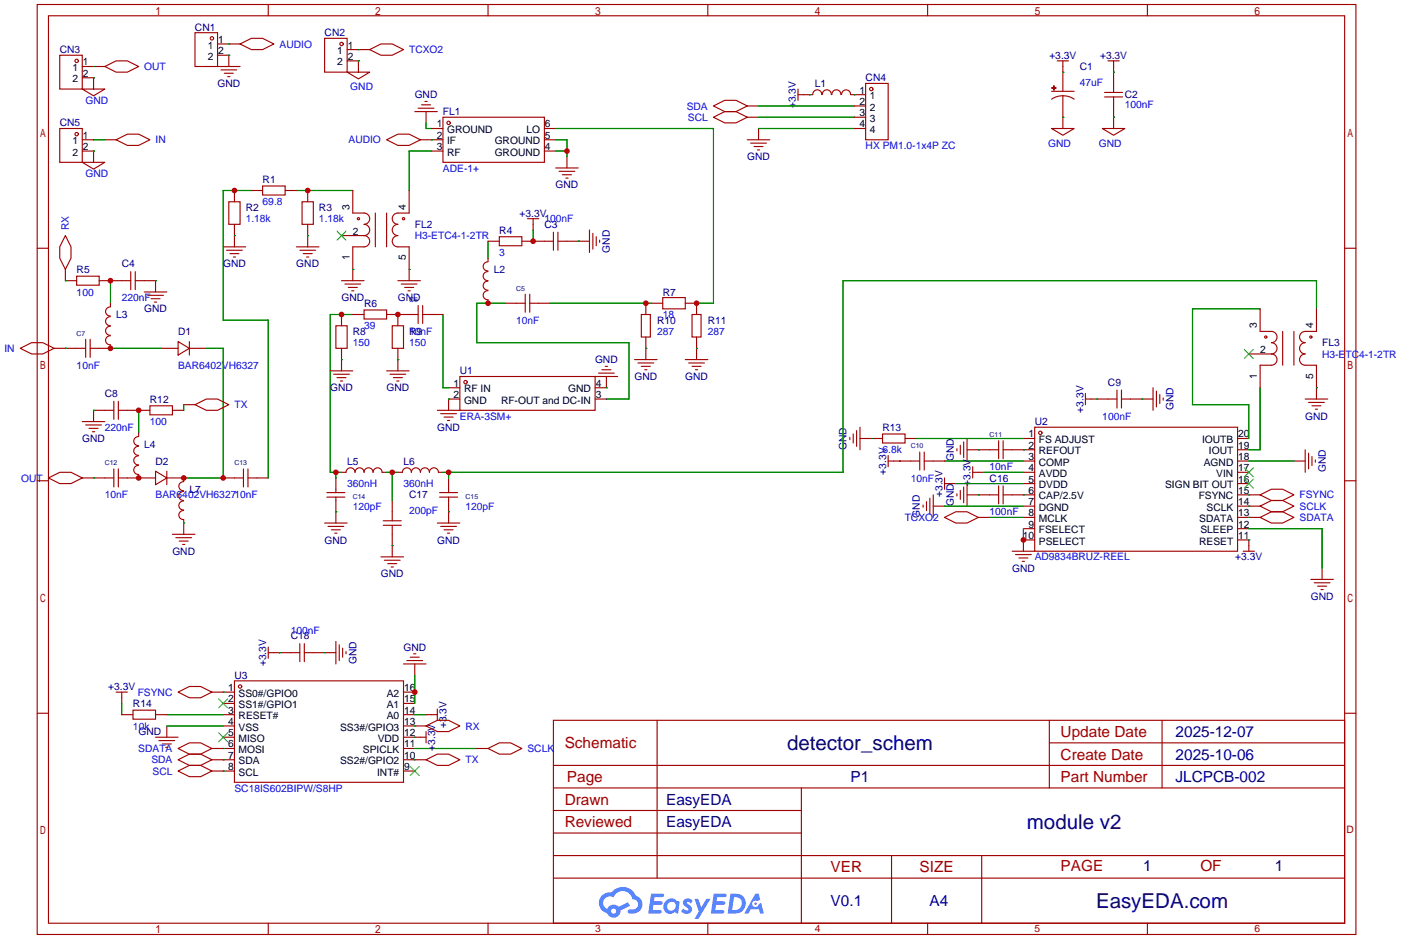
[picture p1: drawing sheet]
<svg xmlns="http://www.w3.org/2000/svg" width="316mm" height="212mm" viewBox="0 0 316 212" stroke-linecap="round" stroke-linejoin="round" font-family="sans-serif">
<g fill="none" stroke="#a10000" stroke-width=".25">
<path d="M8.4 1h297.2v209.6h-297.2zM10.9 3.6h292.1v204.4h-292.1zM60.5 1v2.6M110 1v2.6M159.5 1v2.6M209 1v2.6M258.6 1v2.6M8.4 55.9h2.5M303 55.9h2.6M8.4 108.3h2.5M303 108.3h2.6M8.4 160.7h2.5"/>
<path d="M124.7 162.3h178.3v45.7h-178.3zM124.7 177.5h178.3M124.7 172.5h178.3M148.1 162.3v35.6M180.6 177.5v30.5M236.5 162.3v15.2M236.5 167.4h66.5M261.9 162.3v15.2M303 160.7h2.6M124.7 182.6h55.9M124.7 197.9h178.3M124.7 192.8h178.3"/>
<path d="M124.7 187.7h55.9M200.9 192.8v15.2M221.2 192.8v15.2M60.5 208v2.6M110 208v2.6M159.5 208v2.6M209 208v2.6M258.6 208v2.6"/>
</g>
<g fill="#5487ff">
<path d="M154.2 202.7a1.3 1.3 0 0 1 1.9 .3l-.4 .6a.54 .54 0 0 0-1-.2l.2 .2a1.28 1.28 0 0 1 .8 2 1.53 1.53 0 0 1-2.2-.3l.5-.6 .8 .5a.31 .31 0 0 0 .3-.3 .31 .31 0 0 0-.2-.4 1.12 1.12 0 0 1-.7-1.8z"/>
<path d="M156.5 202.5h.8l.7 2 1.2-2h.9l-2.7 4.6h-.9l1-1.7z"/>
<path d="M146.7 201.4h2.3a.46 .46 0 0 1 .5 0 .46 .46 0 0 1 .1 .6l-.3 .1-1.8 .1-.1 .9h1.6a.4 .4 0 0 1 .3 .4 .4 .4 0 0 1-.4 .4h-1.6l-.2 1.2h1.4a.46 .46 0 0 1 .5 0 .46 .46 0 0 1 .1 .5l-.4 .2h-2.6z"/>
<path d="M160.8 201.4h2.3a.47 .47 0 0 1 .5 0 .47 .47 0 0 1 .1 .6l-.3 .1-1.8 .1-.1 .9h1.6a.4 .4 0 0 1 .4 .4 .4 .4 0 0 1-.5 .4h-1.6l-.2 1.2h1.4a.46 .46 0 0 1 .5 0 .46 .46 0 0 1 .1 .5l-.4 .2h-2.6z"/>
<path d="M170.2 201.4h.8l.3 1.3-.6 .4a.75 .75 0 0 0-1.1 .3 .75 .75 0 0 0 .5 1 .75 .75 0 0 0 .9-.7l.5-.2 .6 2.3h-.8l-.3-.9h-1.8l-.5 .9h-1z"/>
<path d="M164.6 201.4l-.6 4.4h1.4a2.27 2.27 0 0 0 2.7-2.2 2.27 2.27 0 0 0-2.7-2.2zM165.4 202.1a1.5 1.5 0 0 1 1.8 1.6 1.5 1.5 0 0 1-1.9 1.4h-.3z"/>
<path d="M150.1 203a1.6 1.6 0 0 0-.4 2.3 1.6 1.6 0 0 0 2.3 .2l.8 .3 .3-2.4-.1-.3-.5-.1a1.58 1.58 0 0 0-2.4 0zM150.7 203.5a.98 .98 0 0 1 1.6 .4 .98 .98 0 0 1-1.1 1.3 .94 .94 0 0 1-.9-.7 .94 .94 0 0 1 .4-1z"/>
<path d="M135.7 201.8a2.37 2.37 0 0 0 1.1 4 1.54 1.54 0 0 0 1.8 1 1.54 1.54 0 0 0 1.2-1.6l2.2-1.1-.5-.8-2.1 1a1.57 1.57 0 0 0-2.6 .5 1.5 1.5 0 0 1-.7-2.1 1.5 1.5 0 0 1 2.2-.5 2.23 2.23 0 0 1 2.3-1.4 2.23 2.23 0 0 1 1.9 1.8 1.16 1.16 0 0 1 1.3 1.1 1.16 1.16 0 0 1-1.1 1.2h-.7a.47 .47 0 0 0-.5 .4 .47 .47 0 0 0 .4 .5 2.14 2.14 0 0 0 2.7-1.3 2.14 2.14 0 0 0-1.3-2.7 3.2 3.2 0 0 0-5.5-.7l-1.1 .1zM137.7 205.3a.6 .6 0 0 1 1.2 0 .6 .6 0 0 1-1.2 0z"/>
<circle cx="170.3" cy="203.6" r=".28"/>
</g>
<g fill="none" stroke="#a10000" stroke-width=".25">
<path d="M13.5 12.4h5v7.7h-5zM18.5 15h5.1M18.5 17.5h2.6M21.1 17.5h.1M21.1 17.5v2.6M23.6 15l2.6-1.3h2.5l2.5 1.3-2.5 1.3h-2.5zM43.9 7.4h5.1v7.6h-5.1zM49 12.4h2.6v2.6M49 15h5.1M49 9.9h5.1M49.8 15.7h3.5M50.5 16.5h2.1"/>
<path d="M51.3 17.3h.5M54.1 9.9l2.5-1.3h2.6l2.5 1.3-2.5 1.3h-2.6zM73.2 8.6h5v7.7h-5zM78.2 16.3h5.1l-2.5 1.5zM78.2 11.2h5.1M78.2 13.7h2.6M80.8 13.7h.1M80.8 13.7v2.6M83.3 11.2l2.6-1.3h2.5l2.5 1.3-2.5 1.2h-2.5zM195.1 18.8h5.1v12.7h-5.1zM237 19.8h1zM237.5 19.3v1z"/>
<path d="M238.3 13.7h2.5M239.5 13.7v6.9M249.7 13.7h2.5M251 13.7v7.1M13.5 29h5v7.6h-5zM18.5 20.1h5.1l-2.5 1.5zM18.5 36.6h5.1l-2.5 1.5zM18.5 31.5h2.6M18.5 34h2.6M21.1 34h.1M21.1 34v2.6M23.6 31.5h2.6"/>
<path d="M26.2 31.5l2.5-1.3h2.5l2.6 1.3-2.6 1.3h-2.5zM87.1 31.5l2.6-1.3h2.5l2.5 1.3-2.5 1.3h-2.5zM93.5 25.1h5.1M94.2 24.4h3.6M94.7 31.5h5.1M95 23.6h2M95.8 22.9h.5M96 25.1v2.6M97.3 29h2.5M97.3 34h2.5M99.8 26.4h22.9v10.2h-22.9zM122.7 29h2.5"/>
<path d="M122.7 31.5h2.5M122.7 34h2.5M125.2 37.8h5.1M126 38.6h3.5M126.7 39.4h2.1M127.8 35.3v2.5M160.8 23.9l2.5-1.3h2.6l2.5 1.3-2.5 1.2h-2.6zM160.8 26.4l2.5-1.3h2.6l2.5 1.3-2.5 1.3h-2.6zM168.4 31.5h5.1M168.4 23.9h2.5M168.4 26.4h2.5M169.2 32.3h3.5"/>
<path d="M169.9 33h2.1M170.7 33.8h.5M170.9 29v2.5M179.8 21.3h3.3M179.8 20.1v2.5M183.2 21.3a1.01 1.01 0 0 1 1-1.1 1.01 1.01 0 0 1 1 1.1M185.3 21.3a1.01 1.01 0 0 1 1-1.1 1.01 1.01 0 0 1 1 1.1M187.5 21.3a1.01 1.01 0 0 1 1-1.1 1.01 1.01 0 0 1 1 1.1M189.7 21.3a1.01 1.01 0 0 1 1-1.1 1.01 1.01 0 0 1 1 1.1M191.8 21.3h3.3M192.5 29h2.6M192.5 23.9h2.6"/>
<path d="M192.5 26.4h2.6M237 29h5.1l-2.6 1.5zM237 20.6h5.1M239.5 26.4h.1M239.5 21.6l1.6 .2 1 .6M239.5 21.6l-1.1 .1-1.4 .7M239.5 21.6v7.4M248.4 29h5.1l-2.5 1.5zM248.9 21.8h4.1M248.9 20.8h4.1M251 26.4h.1M251 21.8v7.2"/>
<path d="M14.7 53.1l1.3 2.5v2.6l-1.3 2.5-1.2-2.5v-2.6zM50.3 55.6h5.1M51.1 56.4h3.5M51.6 45.5h2.5v5h-2.5zM51.8 57.2h2M52.6 57.9h.5M52.8 42.9v2.6M52.8 50.5v5.1M56.6 42.9h2.6M59.2 41.9h5.1v2h-5.1zM64.3 42.9h2.5M66.8 55.6h5.1"/>
<path d="M67.6 56.4h3.5M68.1 45.5h2.5v5h-2.5zM68.3 57.2h2.1M69.1 57.9h.5M69.3 42.9v2.6M69.3 50.5v5.1M77 53.1h5M79.5 42.9v5.1h2.5a1.27 1.27 0 0 1 1.3 1.3 1.27 1.27 0 0 1-1.3 1.2 1.27 1.27 0 0 1 1.3 1.3 1.27 1.27 0 0 1-1.3 1.3M82 53.1a1.27 1.27 0 0 1 1.3 1.3 1.27 1.27 0 0 1-1.3 1.2h-2.5v7.6M84.6 48v7.6M87.1 48v7.6M92.2 42.9v5.1h-2.5a1.27 1.27 0 0 0-1.3 1.3 1.27 1.27 0 0 0 1.3 1.2 1.27 1.27 0 0 0-1.3 1.3 1.27 1.27 0 0 0 1.3 1.3 1.27 1.27 0 0 0-1.3 1.3 1.27 1.27 0 0 0 1.3 1.2h2.5v7.6"/>
<path d="M110 59a1.01 1.01 0 0 0-1.1 1 1.01 1.01 0 0 0 1.1 1M110 54.4h2.5M110 58.2v.7M112.5 53.3h5.1v2.1h-5.1zM117.6 54.4h7.1M118.9 49.3h2.5M120.1 49.3v2.5M124.7 52.3v4.1M125.7 54.4h7.1M125.7 52.3v4.1M127.5 40.1h.5M132.8 51.8v5.1"/>
<path d="M133.6 52.6v3.5M134.4 53.3v2.1M135.1 54.1v.5M4.6 78.5l2.5-1.3h2.6l2.5 1.3-2.5 1.3h-2.6zM12.2 78.5h7.1M14.7 60.7v2.5h2.6M17.3 62.2h5.1v2.1h-5.1zM19.3 76.5v4M20.3 76.5v4M22.4 63.2h7.1M24.9 75.7a1.01 1.01 0 0 0-1.1 1 1.01 1.01 0 0 0 1.1 1M24.9 73.5a1.01 1.01 0 0 0-1.1 1 1.01 1.01 0 0 0 1.1 1"/>
<path d="M24.9 71.4a1.01 1.01 0 0 0-1.1 1 1.01 1.01 0 0 0 1.1 1M24.9 69.2a1.01 1.01 0 0 0-1.1 1 1.01 1.01 0 0 0 1.1 1M24.9 77.7v.8h-4.6M24.9 68.3v.8M29.5 61.2v4.1M30.5 63.2h4.6v2.6M30.5 61.2v4.1M32.5 65.8h5.1M33.3 66.5h3.5M34 67.3h2.1M34.8 68.1h.5M36.3 78.5h3.8"/>
<path d="M40.1 77l2.6 1.5-2.6 1.5zM42.7 77v3M42.7 78.5h3.8M75.7 73.4h2.5v5.1h-2.5zM77 63.2h5M77 70.9v2.5M77 78.5v5.1M77.7 64h3.6M78.5 64.8h2M79.2 65.5h.6M79.5 70.9h2.5M82 69.8h5.1v2.1h-5.1z"/>
<path d="M87.1 70.9h7.1M88.4 73.4h2.5v5.1h-2.5zM89.7 63.2h5M89.7 70.9v2.5M89.7 78.5v5.1M90.4 64h3.6M91.2 64.8h2M91.9 65.5h.6M94.2 68.8v4.1M95.2 68.8v4.1M95.2 70.9h4.6M110 65.5a1.01 1.01 0 0 0-1.1 1 1.01 1.01 0 0 0 1.1 1v.8"/>
<path d="M110 63.4a1.01 1.01 0 0 0-1.1 1 1.01 1.01 0 0 0 1.1 1M110 61.2a1.01 1.01 0 0 0-1.1 1 1.01 1.01 0 0 0 1.1 1M113.8 68.3h4.6M118.4 66.3v4.1M119.4 68.3h4.6M119.4 66.3v4.1M144.5 70.9h2.1v5h-2.1zM145.5 68.3v2.6M145.5 75.9v5.1M146.8 68.3h2.6M149.4 67.1h5v2.5h-5zM154.4 68.3h2.6v2.6"/>
<path d="M156 70.9h2v5h-2zM157 75.9v5.1M281.4 79.8h5.1M284 69.6v5.1h2.5a1.27 1.27 0 0 1 1.3 1.2 1.27 1.27 0 0 1-1.3 1.3 1.27 1.27 0 0 1 1.3 1.3 1.27 1.27 0 0 1-1.3 1.3M286.5 79.8a1.27 1.27 0 0 1 1.3 1.2 1.27 1.27 0 0 1-1.3 1.3h-2.5v5.1M289.1 74.7v7.6M291.6 74.7v7.6M296.7 69.6v5.1h-2.6a1.27 1.27 0 0 0-1.2 1.2 1.27 1.27 0 0 0 1.2 1.3 1.27 1.27 0 0 0-1.2 1.3 1.27 1.27 0 0 0 1.2 1.3 1.27 1.27 0 0 0-1.2 1.2 1.27 1.27 0 0 0 1.2 1.3h2.6v7.6M18.5 95h5.1M19.3 95.8h3.6M20.1 96.5h2M20.8 97.3h.5"/>
<path d="M25.7 92.5h-4.6v2.5M25.7 90.4v4.1M26.7 92.5h7.1M26.7 90.4v4.1M31.2 98.4a1.01 1.01 0 0 0-1.1 1 1.01 1.01 0 0 0 1.1 1M31.2 97.5v.8M33.8 91.4h5.1v2.1h-5.1zM38.9 92.5h2.5M41.4 91.2h2.5M43.9 91.2l2.6-1.3h2.5l2.6 1.3-2.6 1.3h-2.5zM74.4 83.6h5.1M75.2 84.3h3.5"/>
<path d="M75.9 85.1h2.1M76.7 85.9h.5M87.1 83.6h5.1M87.9 84.3h3.5M88.6 85.1h2.1M89.4 85.9h.5M98.6 92.5h5M99.3 93.2h3.6M100.1 94h2M100.8 94.7h.5M101.1 87.4h2.5M103.6 84.8h30.5v7.7h-30.5z"/>
<path d="M103.6 89.9h-2.5v2.6M134.1 84.8h5.1M134.1 89.9h2.6M134.9 84.1h3.5M135.6 83.3h2.1M136.4 82.5h.5M136.7 84.8v2.6h-2.6M143 81h5.1M143.8 81.8h3.5M144.5 82.5h2.1M145.3 83.3h.5M154.4 81h5.1"/>
<path d="M155.2 81.8h3.5M156 82.5h2M156.7 83.3h.5M191.5 98.6v.5M192.3 97.8v2M193 97v3.6M193.8 98.8h5.1M193.8 96.3v5M198.9 97.8h5.1v2h-5.1zM204 98.8h2.5M217.2 99.6v3.5M217.9 98.8v5.1"/>
<path d="M225 99.3v4.1M226.1 99.3v4.1M230.6 98.8h2.6M233.2 96.3h45.7v27.9h-45.7zM244.6 89.9h7.1M244.6 88.6v2.6M251.7 87.9v4M252.7 89.9h7.1M252.7 87.9v4M259.8 87.4v5.1M260.6 88.1v3.6M261.4 88.9v2"/>
<path d="M262.1 89.7v.5M278.9 98.8h2.5M294.1 89.9h5.1M294.9 90.7h3.5M295.7 91.4h2M296.4 92.2h.5M10.9 107.7l2.6-1.3h2.5l2.5 1.3-2.5 1.3h-2.5zM18.5 107.7h7.2M25.7 105.7v4M26.7 107.7h8.4M26.7 105.7v4M31.2 104.9a1.01 1.01 0 0 0-1.1 1 1.01 1.01 0 0 0 1.1 1"/>
<path d="M31.2 102.7a1.01 1.01 0 0 0-1.1 1 1.01 1.01 0 0 0 1.1 1M31.2 100.6a1.01 1.01 0 0 0-1.1 1 1.01 1.01 0 0 0 1.1 1M31.2 106.9v.8M35.1 106.2l2.5 1.5-2.5 1.5zM37.6 106.2v3M37.6 107.7h3.8v.8M41.4 115a1.01 1.01 0 0 0-1.1 1.1 1.01 1.01 0 0 0 1.1 1v3.3M41.4 112.9a1.01 1.01 0 0 0-1.1 1 1.01 1.01 0 0 0 1.1 1M41.4 110.7a1.01 1.01 0 0 0-1.1 1 1.01 1.01 0 0 0 1.1 1.1M41.4 108.5a1.01 1.01 0 0 0-1.1 1.1 1.01 1.01 0 0 0 1.1 1M50.3 107.7h4.6M54.9 105.7v4"/>
<path d="M55.9 107.7h4.6M55.9 105.7v4M73.2 117.9h5M73.7 112h4M73.7 111h4M73.9 118.6h3.6M74.7 119.4h2M75.7 107.7v3.3M75.7 112v5.9M77 106.4h1a1.02 1.02 0 0 1 1-1 1.02 1.02 0 0 1 1 1 1.02 1.02 0 0 1 1-1 1.02 1.02 0 0 1 1 1 1.02 1.02 0 0 1 1.1-1 1.02 1.02 0 0 1 1 1 1.02 1.02 0 0 1 1-1 1.02 1.02 0 0 1 1 1h1M86.4 118.4h4M86.4 117.3h4"/>
<path d="M88.4 112.8v4.5M88.4 118.4v7.1M89.7 106.4h1a1.02 1.02 0 0 1 1-1 1.02 1.02 0 0 1 1 1 1.02 1.02 0 0 1 1-1 1.02 1.02 0 0 1 1 1 1.02 1.02 0 0 1 1.1-1 1.02 1.02 0 0 1 1 1 1.02 1.02 0 0 1 1-1 1.02 1.02 0 0 1 1 1h1M98.6 117.9h5M99.1 112h4M99.1 111h4M99.3 118.6h3.6M100.1 119.4h2M101.1 107.7v3.3M101.1 112v5.9M200.2 103.9h7.1M200.2 102.6v2.6"/>
<path d="M207.3 101.9v4M208 113.8v.5M208.3 103.9h4.6M208.3 101.9v4M208.8 113v2.1M209.5 112.3v3.5M210.3 114h2.6M210.3 111.5v5.1M212.9 116.6l2.5-1.3h2.5l2.6 1.3-2.6 1.3h-2.5zM212.9 109h2.5M212.9 107.7v2.5M215.6 101.1v.5"/>
<path d="M215.6 111.3v.5M216.4 100.3v2.1M216.4 110.5v2M217.2 109.7v3.6M217.9 101.3h7.1M217.9 111.5h7.1M217.9 109v5M219.2 106.4h2.5M219.2 105.2v2.5M220.5 116.6h2.5M225 109.5v4M226.1 101.3h7.1"/>
<path d="M226.1 111.5h7.1M226.1 109.5v4M230.6 106.4h2.6M230.6 103.9h2.6M230.6 109h2.6M230.6 114h2.6M230.6 116.6h2.6M230.6 119.1h2.6M278.9 106.4h2.5M278.9 101.3h2.5M278.9 103.9h2.5M278.9 109h2.5"/>
<path d="M278.9 111.5h5.1M278.9 114h5.1M278.9 116.6h5.1M278.9 119.1h2.5M284 114l2.5-1.2h2.6l2.5 1.2-2.5 1.3h-2.6zM284 116.6l2.5-1.3h2.6l2.5 1.3-2.5 1.3h-2.6zM284 111.5l2.5-1.3h2.6l2.5 1.3-2.5 1.3h-2.6zM291.6 103.9h2.5M294.1 101.3v5.1M294.9 102.1v3.6M295.7 102.9v2M296.4 103.6v.5"/>
<path d="M38.9 120.4h5M39.6 121.2h3.6M40.4 121.9h2M41.1 122.7h.6M75.4 120.1h.5M85.9 125.5h5M86.6 126.2h3.6M87.4 127h2M88.1 127.8h.5M100.8 120.1h.5M228.1 124.2h5.1M228.9 125h3.5"/>
<path d="M229.6 125.7h2M230.4 126.5h.5M233.2 121.7h-2.6v2.5M278.9 121.7h2.5v2.5M280.2 124.2h2.5M295.4 130.6h5.1M296.2 131.3h3.5M296.9 132.1h2.1M297.7 132.8h.5M297.9 128v2.6M26.2 156h2.5M27.4 156v2.5"/>
<path d="M40.1 156l2.6-1.3h2.5l2.6 1.3-2.6 1.2h-2.5zM47.8 156h5M50.3 158.5h2.5M52.8 153.4h38.1v22.9h-38.1zM60.5 147.1h7.1M60.5 145.8v2.5M67.6 145v4.1M68.6 145v4.1M68.6 147.1h7.1M75.7 144.5v5.1M76.5 145.3v3.5M77.2 146.1v2"/>
<path d="M78 146.8v.5M90.9 156h2.6M90.9 158.5h2.6M90.9 149.6h5.1M91.7 148.8h3.5M92.5 148.1h2M93.2 147.3h.5M93.5 149.6v2.5M98.6 159.8v2.5M27.4 161h2.6M30 160h5.1v2.1h-5.1zM35.1 161h2.5"/>
<path d="M35.1 166.1h5M35.8 166.9h3.6M36.6 167.6h2M37.3 168.4h.5M37.6 163.6v2.5M40.1 171.2l2.6-1.3h2.5l2.6 1.3-2.6 1.3h-2.5zM40.1 173.7l2.6-1.2h2.5l2.6 1.2-2.6 1.3h-2.5zM40.1 168.7l2.6-1.3h2.5l2.6 1.3-2.6 1.2h-2.5zM47.8 168.7h5M47.8 171.2h5M47.8 173.7h5M50.3 161h2.5"/>
<path d="M50.3 163.6h2.5M50.3 166.1h2.5M90.9 161h2.6M90.9 163.6h5.1M90.9 166.1h5.1M90.9 168.7h2.6M90.9 171.2h5.1M90.9 173.7h2.6M96 171.2l2.6-1.3h2.5l2.5 1.3-2.5 1.3h-2.5zM96 163.6l2.6-1.3h2.5l2.5 1.3-2.5 1.2h-2.5zM96 161h2.6M96 164.8v2.6"/>
<path d="M107.4 168.7h2.6M110 168.7l2.5-1.3h2.6l2.5 1.3-2.5 1.2h-2.6z"/>
<circle cx="17.3" cy="13.7" r=".38"/>
<circle cx="47.8" cy="8.6" r=".38"/>
<circle cx="77" cy="9.9" r=".38"/>
<circle cx="17.3" cy="30.2" r=".38"/>
<circle cx="101.1" cy="27.7" r=".38"/>
<circle cx="196.3" cy="20.1" r=".38"/>
<circle cx="80.8" cy="49.3" r=".25"/>
<circle cx="90.9" cy="49.3" r=".25"/>
<circle cx="285.2" cy="75.9" r=".25"/>
<circle cx="295.4" cy="75.9" r=".25"/>
<circle cx="104.9" cy="86.1" r=".38"/>
<circle cx="234.4" cy="97.5" r=".38"/>
<circle cx="54.1" cy="154.7" r=".38"/>
</g>
<g fill="none" stroke="#3c3" stroke-width=".25">
<path d="M75.9 52.1l2.1 2M78 52.1l-2.1 2M280.4 78.7l2 2.1M282.4 78.7l-2 2.1M280.4 107.9l2 2.1M280.4 105.4l2 2M282.4 107.9l-2 2.1M282.4 105.4l-2 2M49.3 157.5l2 2M51.3 157.5l-2 2M49.3 165.1l2 2M51.3 165.1l-2 2"/>
<path d="M92.5 172.7l2 2.1M94.5 172.7l-2 2.1"/>
</g>
<g fill="none" stroke="#008700" stroke-width=".25">
<path d="M21.1 17.5h.1M21.1 15h.1M51.6 12.4h.1M51.6 9.9h.1M80.8 13.7h.1M80.8 11.2h.1M239.5 16.3h.1M251 16.3h.1M21.1 34h.1M21.1 31.5h2.5M96 27.7v1.3h1.3M97.3 31.5h.1"/>
<path d="M97.3 34h-5.1v8.9M125.2 29h35.6v39.3h-3.8M125.2 31.5h2.6v3.8M125.2 34h2.6M170.9 29h21.6M170.9 23.9h21.6M170.9 26.4h21.6M182.4 21.3h.1M192.5 21.3h.1M239.5 26.4h.1M251 26.4h.1M52.8 53.1h.1"/>
<path d="M56.6 42.9h-6.3v29.2h10.2v35.6M66.8 42.9h12.7M69.3 53.1h.1M110 54.4v3.8M120.1 51.8v2.6M130.3 54.4h.1M14.7 78.5h.1M14.7 63.2h.1M24.9 78.5h11.4M24.9 63.2v5.1M35.1 63.2h.1M46.5 78.5h3.8v29.2h-8.9"/>
<path d="M79.5 60.7h.1M79.5 70.9h-5.1v35.5h2.6M89.7 70.9h.1M92.2 60.7h.1M99.8 70.9v16.5h1.3M113.8 68.3h-6.4v8.9h34.3v12.7h-5M124 68.3h22.8M145.5 78.5h.1M157 78.5h.1M284 69.6h-15.3v21.6h12.7v7.6M296.7 69.6v-6.4h-106.7v43.2h-90.2M21.1 92.5h.1"/>
<path d="M31.2 92.5v5M41.4 91.2v1.3M77 81h.1M89.7 81h.1M101.1 89.9h.1M136.7 87.4h.1M196.3 98.8h.1M206.5 98.8h24.1M247.1 89.9h.1M257.3 89.9h.1M284 87.4v13.9h-2.6M296.7 87.4h.1"/>
<path d="M21.1 107.7h.1M31.2 107.7h.1M41.4 117.9h.1M75.7 115.3h.1M75.7 106.4v1.3M87.1 106.4h2.6M88.4 106.4v6.4M101.1 115.3h.1M101.1 106.4v1.3M202.7 103.9h.1M212.9 103.9h17.7M212.9 114h17.7"/>
<path d="M215.4 109h15.2M220.5 111.5h.1M220.5 101.3h.1M221.7 106.4h8.9M223 116.6h7.6M230.6 111.5h.1M230.6 101.3h.1M230.6 119.1v2.6M281.4 114h.1M281.4 116.6h.1M281.4 111.5h.1M281.4 103.9h10.2"/>
<path d="M281.4 119.1h16.5v8.9M88.4 122.9h.1M281.4 121.7h.1M27.4 158.5v2.5M50.3 156h.1M63 147.1h.1M73.2 147.1h.1M93.5 152.1v6.4M37.6 163.6h12.7M37.6 161h12.7M50.3 171.2h.1M50.3 173.7h.1"/>
<path d="M50.3 168.7h.1M93.5 166.1h.1M93.5 171.2h.1M93.5 163.6h.1M93.5 168.7h13.9M93.5 161h2.5"/>
</g>
<g fill="#c00">
<circle cx="93.5" cy="156" r=".63"/>
<circle cx="75.7" cy="106.4" r=".63"/>
<circle cx="77" cy="70.9" r=".63"/>
<circle cx="88.4" cy="106.4" r=".63"/>
<circle cx="127.8" cy="34" r=".63"/>
<circle cx="157" cy="68.3" r=".63"/>
<circle cx="110" cy="68.3" r=".63"/>
<circle cx="120.1" cy="54.4" r=".63"/>
<circle cx="69.3" cy="42.9" r=".63"/>
<circle cx="24.9" cy="78.5" r=".63"/>
<circle cx="24.9" cy="63.2" r=".63"/>
<circle cx="50.3" cy="107.7" r=".63"/>
<circle cx="41.4" cy="107.7" r=".63"/>
<circle cx="31.2" cy="92.5" r=".63"/>
<circle cx="31.2" cy="107.7" r=".63"/>
<circle cx="52.8" cy="42.9" r=".63"/>
<circle cx="230.6" cy="121.7" r=".63"/>
<circle cx="101.1" cy="106.4" r=".63"/>
<circle cx="89.7" cy="70.9" r=".63"/>
<circle cx="145.5" cy="68.3" r=".63"/>
</g>
<g font-size="4.6" fill="#000080">
<text x="177.4" y="169">detector_schem</text>
<text x="231.4" y="186.8">module v2</text>
<text x="247" y="204.6">EasyEDA.com</text>
</g>
<g font-size="3.5" fill="#a00000">
<text x="239" y="166.1">Update Date</text>
<text x="127.3" y="168.6">Schematic</text>
<text x="239" y="171.1">Create Date</text>
<text x="127.8" y="176.2">Page</text>
<text x="239" y="176.2">Part Number</text>
<text x="127.3" y="181.3">Drawn</text>
<text x="127.3" y="186.4">Reviewed</text>
<text x="187.2" y="196.5">VER</text>
<text x="207.2" y="196.5">SIZE</text>
<text x="239" y="196.3">PAGE</text>
<text x="270.5" y="196.3">OF</text>
</g>
<g font-size="3.5" fill="#000080">
<text x="264.9" y="166.1">2025-12-07</text>
<text x="264.9" y="171.1">2025-10-06</text>
<text x="191.7" y="176.2">P1</text>
<text x="264.9" y="176.2">JLCPCB-002</text>
<text x="150.1" y="181.3">EasyEDA</text>
<text x="150.1" y="186.4">EasyEDA</text>
<text x="257.6" y="196.3">1</text>
<text x="287.3" y="196.3">1</text>
<text x="187.2" y="204.2">V0.1</text>
<text x="209.5" y="204.2">A4</text>
</g>
<g font-size="2.3" fill="#000080">
<text x="13.5" y="12">CN3</text>
<text x="43.9" y="6.9">CN1</text>
<text x="73.2" y="8.2">CN2</text>
<text x="236.5" y="13.3">+3.3V</text>
<text x="243.3" y="15.8">C1</text>
<text x="247.9" y="13.3">+3.3V</text>
<text x="49" y="19.6">GND</text>
<text x="93.4" y="22.1">GND</text>
<text x="183.6" y="19.6">L1</text>
<text x="195.1" y="18.3">CN4</text>
<text x="253.5" y="22">C2</text>
<text x="13.5" y="28.5">CN5</text>
<text x="99.8" y="26">FL1</text>
<text x="179.4" y="24.4" transform="rotate(-90 179.4 24.4)">+3.3V</text>
<text x="59.2" y="41.2">R1</text>
<text x="168.4" y="36.1">GND</text>
<text x="55.4" y="47.5">R2</text>
<text x="71.9" y="47.5">R3</text>
<text x="125.2" y="42.5">GND</text>
<text x="93.5" y="51.4">FL2</text>
<text x="112.5" y="52.6">R4</text>
<text x="117.1" y="48.8">+3.3V</text>
<text x="122.7" y="51.4">C3</text>
<text x="137.5" y="56.9" transform="rotate(-90 137.5 56.9)">GND</text>
<text x="17.3" y="61.5">R5</text>
<text x="27.4" y="60.2">C4</text>
<text x="50.3" y="60.2">GND</text>
<text x="66.8" y="60.2">GND</text>
<text x="111.3" y="61.5">L2</text>
<text x="26.2" y="71.7">L3</text>
<text x="32.5" y="70.4">GND</text>
<text x="76.9" y="67.9">GND</text>
<text x="82" y="69.1">R6</text>
<text x="89.6" y="67.9">GND</text>
<text x="149.4" y="66.6">R7</text>
<text x="40.1" y="75.5">D1</text>
<text x="79.5" y="75.5">R8</text>
<text x="92.2" y="75.5">R9</text>
<text x="148.1" y="72.9">R10</text>
<text x="159.5" y="72.9">R11</text>
<text x="134.1" y="81.8">GND</text>
<text x="297.9" y="78">FL3</text>
<text x="23.6" y="89.5">C8</text>
<text x="74.4" y="88.2">GND</text>
<text x="87.1" y="88.2">GND</text>
<text x="103.6" y="84.4">U1</text>
<text x="143" y="85.6">GND</text>
<text x="154.4" y="85.6">GND</text>
<text x="249.7" y="86.9">C9</text>
<text x="33.8" y="90.7">R12</text>
<text x="233.2" y="95.8">U2</text>
<text x="244.1" y="93" transform="rotate(-90 244.1 93)">+3.3V</text>
<text x="264.5" y="92.5" transform="rotate(-90 264.5 92.5)">GND</text>
<text x="294.1" y="94.5">GND</text>
<text x="18.5" y="99.6">GND</text>
<text x="32.5" y="100.9">L4</text>
<text x="98.5" y="97.1">GND</text>
<text x="190.8" y="101.4" transform="rotate(-90 190.8 101.4)">GND</text>
<text x="198.9" y="97.1">R13</text>
<text x="35.1" y="104.7">D2</text>
<text x="78.2" y="104.7">L5</text>
<text x="90.9" y="104.7">L6</text>
<text x="199.7" y="106.9" transform="rotate(-90 199.7 106.9)">+3.3V</text>
<text x="214.9" y="103.9" transform="rotate(-90 214.9 103.9)">GND</text>
<text x="298.7" y="106.5" transform="rotate(-90 298.7 106.5)">GND</text>
<text x="42.7" y="111">L7</text>
<text x="92.2" y="112.3">C17</text>
<text x="212.4" y="112" transform="rotate(-90 212.4 112)">+3.3V</text>
<text x="218.7" y="109.5" transform="rotate(-90 218.7 109.5)">+3.3V</text>
<text x="223" y="108.5">C16</text>
<text x="207.3" y="116.6" transform="rotate(-90 207.3 116.6)">GND</text>
<text x="214.9" y="114.1" transform="rotate(-90 214.9 114.1)">GND</text>
<text x="38.8" y="125">GND</text>
<text x="73.1" y="122.5">GND</text>
<text x="98.5" y="122.5">GND</text>
<text x="85.8" y="130.1">GND</text>
<text x="228.1" y="128.8">GND</text>
<text x="278.4" y="126.3">+3.3V</text>
<text x="295.4" y="135.2">GND</text>
<text x="65.5" y="144.1">C18</text>
<text x="80.3" y="149.6" transform="rotate(-90 80.3 149.6)">GND</text>
<text x="90.9" y="146.6">GND</text>
<text x="24.4" y="155.5">+3.3V</text>
<text x="52.8" y="153">U3</text>
<text x="60" y="150.1" transform="rotate(-90 60 150.1)">+3.3V</text>
<text x="30" y="159.3">R14</text>
<text x="31.2" y="165.7">GND</text>
<text x="100.6" y="164.1" transform="rotate(-90 100.6 164.1)">+3.3V</text>
<text x="98.1" y="169.2" transform="rotate(-90 98.1 169.2)">+3.3V</text>
</g>
<g font-size="2.3">
<text x="46.8" y="10.9">1</text>
<text x="49.1" y="9.7">1</text>
<text x="78.4" y="10.9">1</text>
<text x="16.3" y="16">1</text>
<text x="18.7" y="14.8">1</text>
<text x="18.7" y="17.3">2</text>
<text x="46.8" y="13.5">2</text>
<text x="49.1" y="12.2">2</text>
<text x="76" y="12.2">1</text>
<text x="76" y="14.8">2</text>
<text x="78.4" y="13.5">2</text>
<text x="16.3" y="18.6">2</text>
<text x="193.7" y="21.1">1</text>
<text x="193.7" y="23.6">2</text>
<text x="196" y="22.4">1</text>
<text x="98.4" y="28.7">1</text>
<text x="100.8" y="30">GROUND</text>
<text x="118.7" y="30">LO</text>
<text x="122.8" y="28.7">6</text>
<text x="193.7" y="26.2">3</text>
<text x="193.7" y="28.7">4</text>
<text x="196" y="24.9">2</text>
<text x="196" y="27.5">3</text>
<text x="196" y="30">4</text>
<text x="16.3" y="32.5">1</text>
<text x="16.3" y="35.1">2</text>
<text x="18.7" y="31.3">1</text>
<text x="18.7" y="33.8">2</text>
<text x="98.4" y="31.3">2</text>
<text x="98.4" y="33.8">3</text>
<text x="100.8" y="32.5">IF</text>
<text x="100.8" y="35.1">RF</text>
<text x="111.5" y="35.1">GROUND</text>
<text x="111.5" y="32.5">GROUND</text>
<text x="122.8" y="33.8">4</text>
<text x="122.8" y="31.3">5</text>
<text x="78.8" y="47.2" transform="rotate(-90 78.8 47.2)">3</text>
<text x="91.5" y="47.2" transform="rotate(-90 91.5 47.2)">4</text>
<text x="79.5" y="52.9">2</text>
<text x="78.8" y="58.7" transform="rotate(-90 78.8 58.7)">1</text>
<text x="91.5" y="58.7" transform="rotate(-90 91.5 58.7)">5</text>
<text x="283.3" y="73.9" transform="rotate(-90 283.3 73.9)">3</text>
<text x="296" y="73.9" transform="rotate(-90 296 73.9)">4</text>
<text x="284" y="79.5">2</text>
<text x="102.2" y="87.1">1</text>
<text x="102.2" y="89.7">2</text>
<text x="104.6" y="88.4">RF IN</text>
<text x="128" y="88.4">GND</text>
<text x="134.2" y="89.7">3</text>
<text x="134.2" y="87.1">4</text>
<text x="283.3" y="85.3" transform="rotate(-90 283.3 85.3)">1</text>
<text x="296" y="85.3" transform="rotate(-90 296 85.3)">5</text>
<text x="104.6" y="91">GND</text>
<text x="112.9" y="91">RF-OUT and DC-IN</text>
<text x="231.8" y="98.6">1</text>
<text x="231.8" y="101.1">2</text>
<text x="234.1" y="99.8">FS ADJUST</text>
<text x="270.9" y="99.8">IOUTB</text>
<text x="279" y="101.1">19</text>
<text x="279" y="98.6">20</text>
<text x="231.8" y="103.7">3</text>
<text x="231.8" y="106.2">4</text>
<text x="234.1" y="102.4">REFOUT</text>
<text x="234.1" y="104.9">COMP</text>
<text x="234.1" y="107.5">AVDD</text>
<text x="271.3" y="104.9">AGND</text>
<text x="272.4" y="102.4">IOUT</text>
<text x="274.1" y="107.5">VIN</text>
<text x="279" y="106.2">17</text>
<text x="279" y="103.7">18</text>
<text x="231.8" y="108.7">5</text>
<text x="231.8" y="111.3">6</text>
<text x="231.8" y="113.8">7</text>
<text x="234.1" y="110">DVDD</text>
<text x="234.1" y="112.5">CAP/2.5V</text>
<text x="262.6" y="110">SIGN BIT OUT</text>
<text x="270.1" y="112.5">FSYNC</text>
<text x="279" y="113.8">14</text>
<text x="279" y="111.3">15</text>
<text x="279" y="108.7">16</text>
<text x="231.8" y="116.4">8</text>
<text x="231.8" y="118.9">9</text>
<text x="234.1" y="115.1">DGND</text>
<text x="234.1" y="117.6">MCLK</text>
<text x="270.3" y="117.6">SDATA</text>
<text x="271.9" y="115.1">SCLK</text>
<text x="279" y="118.9">12</text>
<text x="279" y="116.4">13</text>
<text x="230.5" y="121.4">10</text>
<text x="234.1" y="120.2">FSELECT</text>
<text x="234.1" y="122.7">PSELECT</text>
<text x="270.3" y="122.7">RESET</text>
<text x="270.5" y="120.2">SLEEP</text>
<text x="279" y="121.4">11</text>
<text x="51.4" y="155.7">1</text>
<text x="91.1" y="155.7">16</text>
<text x="51.4" y="158.3">2</text>
<text x="51.4" y="160.8">3</text>
<text x="53.8" y="157">SS0#/GPIO0</text>
<text x="53.8" y="159.5">SS1#/GPIO1</text>
<text x="87.2" y="159.5">A1</text>
<text x="87.2" y="157">A2</text>
<text x="91.1" y="160.8">14</text>
<text x="91.1" y="158.3">15</text>
<text x="51.4" y="163.3">4</text>
<text x="51.4" y="165.9">5</text>
<text x="53.8" y="162.1">RESET#</text>
<text x="53.8" y="164.6">VSS</text>
<text x="53.8" y="167.2">MISO</text>
<text x="76.6" y="164.6">SS3#/GPIO3</text>
<text x="85.1" y="167.2">VDD</text>
<text x="87.2" y="162.1">A0</text>
<text x="91.1" y="165.9">12</text>
<text x="91.1" y="163.3">13</text>
<text x="51.4" y="168.4">6</text>
<text x="51.4" y="171">7</text>
<text x="51.4" y="173.5">8</text>
<text x="53.8" y="169.7">MOSI</text>
<text x="53.8" y="172.2">SDA</text>
<text x="76.6" y="172.2">SS2#/GPIO2</text>
<text x="81.8" y="169.7">SPICLK</text>
<text x="91.1" y="173.5">9</text>
<text x="91.1" y="171">10</text>
<text x="91.1" y="168.4">11</text>
<text x="53.8" y="174.8">SCL</text>
<text x="85" y="174.8">INT#</text>
</g>
<g font-size="2.3" fill="#00f">
<text x="63" y="10.7">AUDIO</text>
<text x="92.2" y="12">TCXO2</text>
<text x="32.5" y="15.8">OUT</text>
<text x="19.2" y="23.4">GND</text>
<text x="78.9" y="20.3">GND</text>
<text x="243.3" y="19.3">47uF</text>
<text x="154.8" y="24.7">SDA</text>
<text x="155" y="27.2">SCL</text>
<text x="253.5" y="24.3">100nF</text>
<text x="35.1" y="32.3">IN</text>
<text x="78.5" y="32.3">AUDIO</text>
<text x="195.1" y="33.6">HX PM1.0-1x4P ZC</text>
<text x="236.2" y="33">GND</text>
<text x="247.6" y="33">GND</text>
<text x="19.2" y="39.9">GND</text>
<text x="99.8" y="38.7">ADE-1+</text>
<text x="59.2" y="46.3">69.8</text>
<text x="15.5" y="51.8" transform="rotate(-90 15.5 51.8)">RX</text>
<text x="55.4" y="50.1">1.18k</text>
<text x="71.9" y="50.1">1.18k</text>
<text x="93.5" y="53.9">H3-ETC4-1-2TR</text>
<text x="122.7" y="50.1">100nF</text>
<text x="112.5" y="57.7">3</text>
<text x="17.3" y="66.6">100</text>
<text x="27.4" y="67.9">220nF</text>
<text x="149.4" y="71.7">18</text>
<text x="82" y="74.2">39</text>
<text x="92.2" y="75.5">10nF</text>
<text x="116.3" y="72.9">10nF</text>
<text x="148.1" y="75.5">287</text>
<text x="159.5" y="75.5">287</text>
<text x="1" y="79.3">IN</text>
<text x="17.3" y="83.1">10nF</text>
<text x="40.1" y="83.1">BAR6402VH6327</text>
<text x="79.5" y="78">150</text>
<text x="92.2" y="78">150</text>
<text x="297.9" y="80.6">H3-ETC4-1-2TR</text>
<text x="33.8" y="95.8">100</text>
<text x="52.8" y="92">TX</text>
<text x="103.6" y="94.5">ERA-3SM+</text>
<text x="248.4" y="94.5">100nF</text>
<text x="23.6" y="97.1">220nF</text>
<text x="198.9" y="102.2">6.8k</text>
<text x="223" y="106">10nF</text>
<text x="4.8" y="108.5">OUT</text>
<text x="23.6" y="112.3">10nF</text>
<text x="35.1" y="112.3">BAR6402VH632710nF</text>
<text x="78.2" y="109.8">360nH</text>
<text x="90.9" y="109.8">360nH</text>
<text x="205.2" y="108.5">10nF</text>
<text x="292.9" y="112.3">FSYNC</text>
<text x="79.5" y="114.9">120pF</text>
<text x="92.2" y="115.9">200pF</text>
<text x="104.9" y="114.9">120pF</text>
<text x="203.9" y="117.4">TCXO2</text>
<text x="223" y="116.1">100nF</text>
<text x="292.9" y="114.9">SCLK</text>
<text x="292.9" y="117.4">SDATA</text>
<text x="233.2" y="126.3">AD9834BRUZ-REEL</text>
<text x="65.5" y="142.8">100nF</text>
<text x="31" y="156.8">FSYNC</text>
<text x="30" y="164.4">10k</text>
<text x="104.9" y="164.4">RX</text>
<text x="31.2" y="169.5">SDATA</text>
<text x="34.1" y="172">SDA</text>
<text x="104.9" y="172">TX</text>
<text x="118.9" y="169.5">SCLK</text>
<text x="34.4" y="174.5">SCL</text>
<text x="52.8" y="178.4">SC18IS602BIPW/S8HP</text>
</g>
<g font-size="2.3" fill="#a00000">
<text x="303.5" y="187.7">D</text>
<text x="134.1" y="210.1">3</text>
<text x="183.6" y="210.1">4</text>
<text x="233.2" y="210.1">5</text>
<text x="282.7" y="210.1">6</text>
</g>
<g font-size="1.6" fill="#000080">
<text x="116.3" y="65.5">C5</text>
<text x="92.2" y="68">C6</text>
<text x="17.3" y="75.6">C7</text>
<text x="205.2" y="101">C10</text>
<text x="223" y="98.5">C11</text>
<text x="23.6" y="104.8">C12</text>
<text x="52.8" y="104.8">C13</text>
<text x="79.5" y="112.5">C14</text>
<text x="104.9" y="112.5">C15</text>
</g>
</svg>
